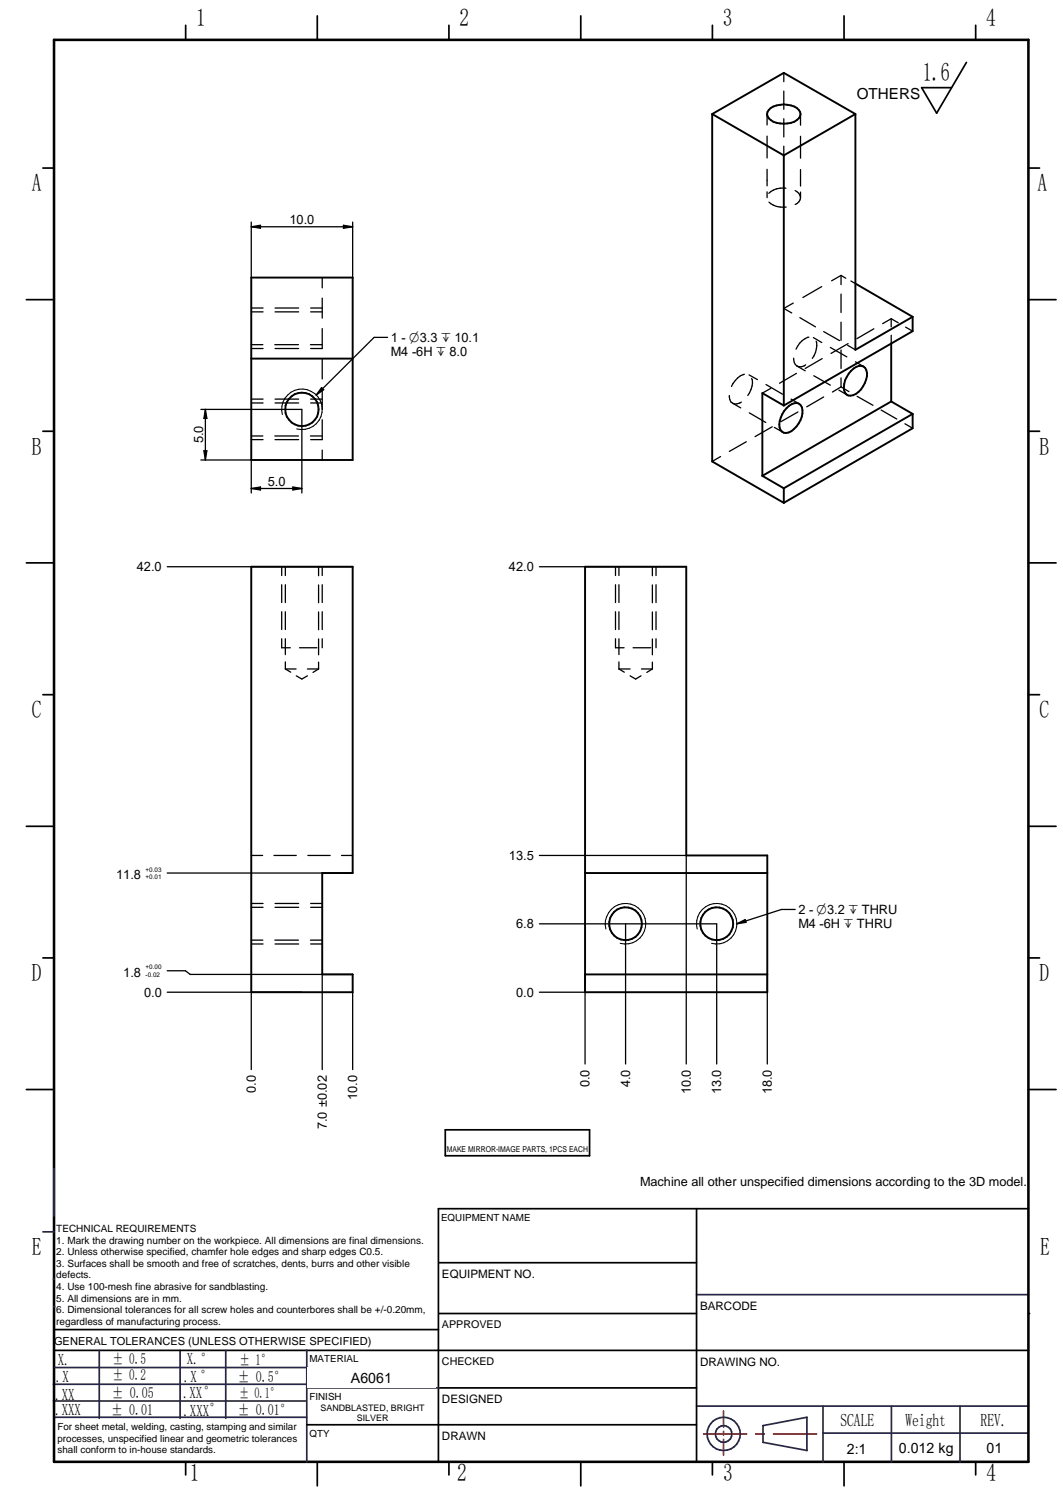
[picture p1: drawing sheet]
<svg xmlns="http://www.w3.org/2000/svg" width="210mm" height="297mm" viewBox="0 0 210 297" stroke-linecap="round" stroke-linejoin="round" font-family="sans-serif">
<g fill="none" stroke="#26264c" stroke-width=".34">
<path d="M8.5 243.3h2.2M10.5 252.6h.2M137.5 255.7h65.6M10.5 276.7h50M10.5 273.4h50M10.8 279.9h49.8M10.8 270.1h50M35.6 266.7v13.4M60.6 266.7v22M60.7 274.1h26M137.5 277.7h65.6M162.5 277.7v11"/>
<path d="M176 277.7v11M189.6 277.7v11M150.7 281.6l8.6-1.7v6.6l-8.6-1.6zM162.5 283h40.5"/>
</g>
<g fill="none" stroke="#000" stroke-width=".34">
<path d="M36.7 5v2.9M88.6 5v2.9M140.7 5v2.9M192.7 5v2.9M8.5 33.2h2.2M203.1 33.2h2.2M5.2 59.2h5.5M203.1 59.2h5.4M8.5 85.2h2.2M203.1 85.2h2.2M5.2 111.2h5.5M203.1 111.2h5.4"/>
<path d="M8.5 137.2h2.2M203.1 137.2h2.2M5.2 163.2h5.5M203.1 163.2h5.4M8.5 189.2h2.2M203.1 189.2h2.2M5.2 215.2h5.5M203.1 215.2h5.4M86.6 238.7v50M10.7 266.7h192.4M10.7 262.6h75.9M86.7 274.1h50.8"/>
<path d="M36.7 288.7v2.6M62.7 288.7v4.8M88.6 288.7v2.6M114.7 288.7v4.8M140.7 288.7v2.6M166.7 288.7v4.8M192.7 288.7v2.6"/>
</g>
<path d="M10.7 7.9h192.4v280.8h-192.4z" fill="none" stroke="#000" stroke-width=".51"/>
<path d="M142.9 278.7v3.2M138.9 283.2h8.5M142.9 282.7v.7M142.9 284.3v3.1M149.2 283.2h1.7M152.7 283.2h8.5" fill="none" stroke="#f00" stroke-width=".34"/>
<circle cx="10.6" cy="258.1" r=".17" fill="#26264c"/>
<g fill="none" stroke="#26264c" stroke-width=".34">
<path d="M10.7 230.8v9.4M19.6 266.7v13.4M44.6 266.7v13.4M60.5 266.7h.1"/>
<circle cx="142.9" cy="283.2" r="3.3"/>
<circle cx="142.9" cy="283.2" r="1.63"/>
</g>
<path d="M190.8 12.3l-5.8 10.1-3-5.1h5.9M86.6 238.7h116.5M86.7 259.4h50.8M86.7 249.4h50.8M86.6 281.4h50.9" fill="none" stroke="#000" stroke-width=".34"/>
<circle cx="203.1" cy="259.4" r=".17" fill="#000"/>
<g fill="#fff">
<path d="M137.9 271.4h64.4v6.1h-64.4z"/>
<path d="M189.9 283.9h13v4h-13z"/>
<path d="M86.9 254.9h50.2v4h-50.2z"/>
<path d="M60.7 270h25.3v4h-25.3z"/>
<path d="M87 244.3h50v4h-50z"/>
<path d="M60.8 277.1h25.2v4h-25.2z"/>
<path d="M176.4 284.1h13v4h-13z"/>
<path d="M162.7 284.1h13v4h-13z"/>
<path d="M137.9 260.4h64.5v6h-64.5z"/>
</g>
<path d="M62.7 3.1v4.8M114.7 3.1v4.8M166.7 3.1v4.8M137.5 238.7v50M60.6 281.4h26" fill="none" stroke="#000" stroke-width=".34"/>
<path d="M101.6 283.2h25.3v4h-25.3z" fill="#fff"/>
<g fill="none" stroke="#000" stroke-width=".38">
<path d="M140.6 22.5l14.2 8.2M140.6 22.5v68.6l14.2 8.2M140.6 22.5l14.2-8.1 14.1 8.1M152.2 21.3a4.7 4.7 0 0 1 5.5 .4 1.25 1.25 0 0 1-.3 2 5 5 0 0 1-5.2 0 1.34 1.34 0 0 1 0-2.4zM154.8 30.7v49.4M168.9 22.5v46.6l11.3-6.5M168.9 22.5l-14.1 8.2M49.6 54.8h20v36h-20zM168.9 56l11.3 6.6M49.6 70.8h20M168.1 73.2a2.24 2.24 0 0 1 2.4-.8 2.54 2.54 0 0 1 .3 3.2 3.8 3.8 0 0 1-2.9 2.5 1.59 1.59 0 0 1-1.2-2.3 5.4 5.4 0 0 1 1.4-2.6zM176 79.3l4.2 2.4"/>
<path d="M176 67.9v11.4M176 79.3l-25.5 14.7M180.2 62.6v2.8l-25.4 14.7M150.5 94l4.3 2.4M154.2 82.5a2.16 2.16 0 0 0 .6 3 2.98 2.98 0 0 0 2.9-1.8 3.3 3.3 0 0 0 .4-3.6 1.25 1.25 0 0 0-1.7-.3 4.8 4.8 0 0 0-2.2 2.7M154.8 96.4v2.9M154.8 80.1l-4.3-2.5v16.4M180.2 81.7l-25.4 14.7M180.2 81.7v2.9l-25.4 14.7M49.6 111.9h20v60.5h-6v20h6v3.6h-20zM115.5 111.9h20v57.1h16v27h-36zM115.5 172.4h36"/>
<path d="M115.5 192.4h36"/>
<circle cx="59.6" cy="80.8" r="3.3"/>
<circle cx="123.5" cy="182.4" r="3.2"/>
<circle cx="141.5" cy="182.4" r="3.2"/>
</g>
<g fill="none" stroke="#000" stroke-width=".25">
<path d="M154.8 14.4v1.7M154.8 18v3.6M151.5 22.5v2.2M151.5 26.9v4.3M151.5 33.4v3.3M151.5 37.9v1.1M151.8 39.9a4 4 0 0 0 3.4 1M154.8 23.5v3.6M154.8 28.9v1.8M155.2 37.2a4 4 0 0 0-3.4 1M157 37.6a1.71 1.71 0 0 1 1.1 1.4M158.1 22.5v2.2"/>
<path d="M158.1 26.9v4.3M158.1 33.5v3.2M158.1 37.9v1.1M158.1 39a1.58 1.58 0 0 1-1.1 1.4M63.6 54.8v2.1M63.6 58.9v3.9M156.6 59.9l-1.8 1 1.5 .9M162.3 56.6l-3.8 2.2M166.1 54.4l-1.9 1.1M166.1 54.4l.9 .5M166.1 54.4v1.8M166.1 58.1v3.6"/>
<path d="M168 55.5l.9 .5M49.6 68.1h2.3M49.6 61.6h2.3M49.6 79.6h2.3M49.6 68.8h2.3M49.6 60.8h2.3M49.6 78.8h2.3M54.3 68.1h4.6M54.3 61.6h4.7M54.3 79.6h4.7M54.3 68.8h4.7M54.3 60.8h4.7"/>
<path d="M54.3 78.8h4.7M61.3 68.1h2.3M61.3 61.6h2.3M61.3 79.6h2.3M61.3 60.8h2.3M61.3 78.8h2.3M63.6 64.9v3.9h-2.3M63.6 70.9v3.9M63.6 76.9v4M144 78.1a1.58 1.58 0 0 0 .7 1.5M144.7 79.6l1.6 1M146.4 79.4a1.75 1.75 0 0 1-1.7 .2"/>
<path d="M147 73.9a4.1 4.1 0 0 0-2.6 2.4M147.9 74l1.7 1M148.4 74.8a3.7 3.7 0 0 1-.7 3.3M151.3 75.9l3.2 2M152.2 76.7l-1.7 .9M156.2 78.8l1.6 1M156.7 70.7a1.77 1.77 0 0 0 .7 1.6M157.3 73.7l-3.4 2M157.4 72.3l1.6 .9M157.9 62.7l3.1 1.9M159.1 72.1a1.55 1.55 0 0 1-1.7 .2M159.7 66.6a3.9 3.9 0 0 0-2.5 2.4"/>
<path d="M160.6 66.7l1.7 .9M160.7 74.2l3.3 1.9M161.2 67.4a4.2 4.2 0 0 1-.8 3.4M162.3 70.8l-3.3 2M162.6 65.5l3.2 1.8M162.6 78.4l-3.3 1.9M164 68.6l3.2 1.9M165.7 77l1.6 1M166.1 76.4l1.5 .9M166.1 76.4l-1.7 1M166.1 63.6v3.6M166.1 69.1v3.7"/>
<path d="M166.1 74.6v1.8M167.4 68.2l1.5 .9M167.5 67.9l-3.4 1.9M168.9 71.5l1.6 .9M169.2 78.3l3.2 1.8M172.6 64.9l-3.4 2M176 62.9v1.7M176 66.2v1.7M176 62.9l-1.7 1M176 62.9l1.4 .9M178.8 64.6l1.4 .8M49.6 86.1h2.3"/>
<path d="M49.6 86.8h2.3M54.3 86.1h4.6M54.3 86.8h4.7M61.3 86.1h2.3M63.6 82.9v3.9h-2.3M63.6 88.9v1.9M142.3 90.2l-1.7 .9M147.4 87.2l-3.4 2M148 81.5l3.2 1.9M152.5 84.3l-3.4 1.9M152.9 84.4l1.7 .9M157.6 81.4l-3.4 1.9"/>
<path d="M174 81l3.1 1.8M178.7 83.7l1.5 .9M55.6 111.9v1.8M55.6 115.5v3.5M56.3 111.9v1.8M56.3 115.5v3.5M62.9 111.9v1.8M62.9 115.5v3.5M63.6 111.9v1.8M63.6 115.5v3.5M121.5 111.9v1.8M121.5 115.5v3.5"/>
<path d="M122.2 111.9v1.8M122.2 115.5v3.5M128.8 111.9v1.8M128.8 115.5v3.5M129.5 111.9v1.8M129.5 115.5v3.5M55.6 120.8v3.5M55.6 126.2v1.7h1.7M56.3 130.7v1.4M56.3 120.8v3.5M56.3 126.2v3.1M56.3 132.1l1.1 .7"/>
<path d="M56.3 132.1h2.2M59.1 127.9h3.5M60.7 133.5l-1.1 .6-1.1-.6M60.7 132.1h2.2M62.9 130.8v1.3M62.9 132.1l-1.1 .7M62.9 120.9v3.5M62.9 126.2v3.1M63.6 120.8v3.5M63.6 126.2v1.7M121.5 126.2v1.7h1.7M121.5 120.8v3.5"/>
<path d="M122.2 130.7v1.4M122.2 132.1h2.2M122.2 120.8v3.5M122.2 126.2v3.1M122.2 132.1l1.1 .7M125 127.9h3.5M126.6 133.5l-1.1 .6-1.1-.6M126.7 132.1h2.1M128.8 130.8v1.3M128.8 132.1l-1.1 .7M128.8 120.9v3.5M128.8 126.2v3.1"/>
<path d="M129.5 120.8v3.5M129.5 126.2v1.7M49.6 178.4h2.3M49.6 169h2.3M49.6 179.2h2.3M54.1 169h4.4M54.3 178.4h4.7M54.3 179.2h4.7M60.8 169h4.4M61.3 178.4h2.3M61.3 179.2h2.3M67.4 169h2.2"/>
<path d="M33 196h26.6M49.6 186.4h2.3M49.6 185.7h2.3M54.3 185.7h4.6M54.3 186.4h4.7M61.3 185.7h2.3M61.3 186.4h2.3"/>
</g>
<path d="M55.8 81.9a4 4 0 0 1 3.5-5.1 4 4 0 0 1 4.3 4.4 4 4 0 0 1-5 3.5M119.6 183.5a4 4 0 0 1 3.6-5.1 4 4 0 0 1 4.3 4.4 4 4 0 0 1-5 3.5M137.7 183.5a4 4 0 0 1 3.5-5 4 4 0 0 1 4.3 4.3 4 4 0 0 1-5 3.5" fill="none" stroke="#000" stroke-width=".21"/>
<path d="M27.8 194.7h4.8v2.4h-4.8z" fill="#fff"/>
<path d="M37.5 192.4h32.1" fill="none" stroke="#000" stroke-width=".25"/>
<path d="M23.7 190.2h8.9v3h-8.9z" fill="#fff"/>
<path d="M33 172.4h36.6M33 191.7h3.6l.9 .7" fill="none" stroke="#000" stroke-width=".25"/>
<path d="M22.3 170.9h10.3v3h-10.3z" fill="#fff"/>
<path d="M33 111.9h36.6" fill="none" stroke="#000" stroke-width=".25"/>
<path d="M26.4 110.7h6.2v2.5h-6.2z" fill="#fff"/>
<path d="M49.6 196v15.2" fill="none" stroke="#000" stroke-width=".25"/>
<path d="M48.4 211.7h2.4v4.8h-2.4z" fill="#fff"/>
<path d="M63.6 192.4v18.8" fill="none" stroke="#000" stroke-width=".25"/>
<path d="M62.4 211.7h2.5v12h-2.5z" fill="#fff"/>
<path d="M69.6 196v15.2" fill="none" stroke="#000" stroke-width=".25"/>
<path d="M68.4 211.7h2.4v6.2h-2.4z" fill="#fff"/>
<path d="M115.5 192.4v17.7" fill="none" stroke="#000" stroke-width=".25"/>
<path d="M114.3 210.6h2.4v4.7h-2.4z" fill="#fff"/>
<path d="M123.5 182.5v27.6" fill="none" stroke="#000" stroke-width=".25"/>
<path d="M122.3 210.6h2.4v4.7h-2.4z" fill="#fff"/>
<path d="M135.5 169v41.1" fill="none" stroke="#000" stroke-width=".25"/>
<path d="M134.3 210.6h2.4v6.2h-2.4z" fill="#fff"/>
<path d="M141.5 182.5v27.6" fill="none" stroke="#000" stroke-width=".25"/>
<path d="M140.3 210.6h2.4v6.2h-2.4z" fill="#fff"/>
<path d="M151.5 192.4v17.7" fill="none" stroke="#000" stroke-width=".25"/>
<path d="M150.3 210.6h2.4v6.2h-2.4z" fill="#fff"/>
<path d="M106.5 196h9" fill="none" stroke="#000" stroke-width=".25"/>
<path d="M101.3 194.7h4.7v2.4h-4.7z" fill="#fff"/>
<path d="M106.5 182.5h35" fill="none" stroke="#000" stroke-width=".25"/>
<path d="M101.3 181.2h4.7v2.4h-4.7z" fill="#fff"/>
<path d="M106.5 169h29" fill="none" stroke="#000" stroke-width=".25"/>
<path d="M99.9 167.7h6.1v2.4h-6.1z" fill="#fff"/>
<path d="M106.5 111.9h29" fill="none" stroke="#000" stroke-width=".25"/>
<path d="M99.9 110.7h6.1v2.5h-6.1z" fill="#fff"/>
<path d="M49.6 90.8v6.6M59.6 80.9v16.5" fill="none" stroke="#000" stroke-width=".25"/>
<path d="M52.2 93.9h4.8v2.5h-4.8z" fill="#fff"/>
<path d="M39.7 80.9h19.9M39.7 90.8h9.9M49.6 96.5h10M49.6 96.5l1.8-.3v.6zM57.8 96.2l1.8 .3-1.8 .3z" fill="none" stroke="#000" stroke-width=".25"/>
<path d="M49.6 96.5l1.8-.3v.6zM57.8 96.2l1.8 .3-1.8 .3z" fill="#000"/>
<path d="M38 83.4h2.4v4.8h-2.4z" fill="#fff"/>
<path d="M40.3 89h.6l-.3 1.8zM40.6 80.9v9.9M40.6 80.9l.3 1.7h-.6z" fill="none" stroke="#000" stroke-width=".25"/>
<path d="M40.3 89h.6l-.3 1.8zM40.6 80.9l.3 1.7h-.6z" fill="#000"/>
<path d="M76.5 64.8h19.5v6.3h-19.5z" fill="#fff"/>
<path d="M49.6 43.9v10.9M69.6 43.9v10.9M63.5 76.5l.4 .5-1.5 1zM76.5 66.6h-2.6l-11.5 11.4" fill="none" stroke="#000" stroke-width=".25"/>
<path d="M63.5 76.5l.4 .5-1.5 1z" fill="#000"/>
<path d="M56.5 42.2h6.2v2.4h-6.2z" fill="#fff"/>
<path d="M49.6 44.8h20M49.6 44.8l1.8-.3v.6zM67.8 44.5l1.8 .3-1.8 .3z" fill="none" stroke="#000" stroke-width=".25"/>
<path d="M49.6 44.8l1.8-.3v.6zM67.8 44.5l1.8 .3-1.8 .3z" fill="#000"/>
<path d="M157 177.8h24.5v6.3h-24.5z" fill="#fff"/>
<path d="M157 179.6h-2.7l-8.8 2.9M145.5 182.5l1.7-.9 .1 .6z" fill="none" stroke="#000" stroke-width=".25"/>
<path d="M145.5 182.5l1.7-.9 .1 .6z" fill="#000"/>
<path d="M87.9 223.1h28.5v5.2h-28.5z" fill="none" stroke="#000" stroke-width=".34"/>
<text font-size="5.1" x="182.2" y="16">1.6</text>
<g font-size="4.9">
<text x="38.7" y="5.2">1</text>
<text x="90.8" y="5.2">2</text>
<text x="142.7" y="5.2">3</text>
<text x="194.7" y="5.2">4</text>
<text x="6.3" y="37.8">A</text>
<text x="204.9" y="37.8">A</text>
<text x="6.3" y="89.8">B</text>
<text x="205.2" y="89.8">B</text>
<text x="6.3" y="141.8">C</text>
<text x="205.2" y="141.8">C</text>
<text x="6.3" y="193.8">D</text>
<text x="205.2" y="193.8">D</text>
<text x="6.3" y="247.9">E</text>
<text x="205.4" y="247.9">E</text>
<text x="37.5" y="292.5">1</text>
<text x="90.3" y="292.5">2</text>
<text x="142.8" y="292.5">3</text>
<text x="194.8" y="292.5">4</text>
</g>
<g font-size="3.6">
<text x="165.9" y="281.6">SCALE</text>
<text x="178.8" y="281.6">Weight</text>
<text x="193.6" y="281.6">REV.</text>
</g>
<g font-size="3.3">
<text x="11.4" y="269.7">X.</text>
<text x="36.9" y="269.4">X.°</text>
<text x="11" y="272.9">.X</text>
<text x="36.3" y="273">.X °</text>
<text x="10.9" y="276.4">.XX</text>
<text x="10.9" y="279.5">.XXX</text>
<text x="36.2" y="276">.XX°</text>
<text x="36.2" y="279.7">.XXX°</text>
</g>
<g font-size="3">
<text x="169.2" y="19.6">OTHERS</text>
<text x="22.2" y="269.3">± 0.5</text>
<text x="47.3" y="269.5">± 1°</text>
<text x="22.2" y="272.5">± 0.2</text>
<text x="47" y="273">± 0.5°</text>
<text x="22" y="279.4">± 0.01</text>
<text x="22.1" y="276.2">± 0.05</text>
<text x="46.9" y="279.4">± 0.01°</text>
</g>
<text font-size="2.9" x="47.2" y="276.2">± 0.1°</text>
<g font-size="2.8">
<text x="69.3" y="273">A6061</text>
<text x="167.2" y="287.1">2:1</text>
<text x="177.5" y="287.1">0.012 kg</text>
<text x="194.8" y="286.9">01</text>
</g>
<g font-size="2.5">
<text x="57.1" y="44.3">10.0</text>
<text x="77.2" y="70.2">M4 -6H ` 8.0</text>
<text x="77.2" y="67.5">1 - O3.3 ` 10.1</text>
<text x="40.1" y="87.6" transform="rotate(-90 40.1 87.6)">5.0</text>
<text x="52.9" y="96">5.0</text>
<text x="27" y="112.8">42.0</text>
<text x="100.5" y="112.8">42.0</text>
<text x="22.9" y="173.6">11.8</text>
<text x="100.5" y="169.8">13.5</text>
<text x="101.9" y="183.3">6.8</text>
<text x="157.6" y="183.2">M4 -6H ` THRU</text>
<text x="157.6" y="180.5">2 - O3.2 ` THRU</text>
<text x="24.3" y="192.9">1.8</text>
<text x="28.4" y="196.8">0.0</text>
<text x="101.9" y="196.8">0.0</text>
<text x="50.5" y="215.9" transform="rotate(-90 50.5 215.9)">0.0</text>
<text x="116.4" y="214.8" transform="rotate(-90 116.4 214.8)">0.0</text>
<text x="124.4" y="214.8" transform="rotate(-90 124.4 214.8)">4.0</text>
<text x="70.5" y="217.3" transform="rotate(-90 70.5 217.3)">10.0</text>
<text x="136.4" y="216.2" transform="rotate(-90 136.4 216.2)">10.0</text>
<text x="142.4" y="216.2" transform="rotate(-90 142.4 216.2)">13.0</text>
<text x="152.4" y="216.2" transform="rotate(-90 152.4 216.2)">18.0</text>
<text x="64.5" y="223.1" transform="rotate(-90 64.5 223.1)">7.0 ±0.02</text>
<text x="126.4" y="234.2">Machine all other unspecified dimensions according to the 3D model.</text>
</g>
<g font-size="2.3">
<text x="87.3" y="252.4">EQUIPMENT NO.</text>
<text x="138.2" y="258.7">BARCODE</text>
<text x="138.2" y="269.7">DRAWING NO.</text>
<text x="87.3" y="277.1">DESIGNED</text>
<text x="87.3" y="284.4">DRAWN</text>
</g>
<text font-size="2.2" x="10.7" y="265.6">GENERAL TOLERANCES (UNLESS OTHERWISE SPECIFIED)</text>
<g font-size="2.1">
<text x="87.3" y="262.3">APPROVED</text>
<text x="87.3" y="269.5">CHECKED</text>
</g>
<g font-size="2">
<text x="11.1" y="243.3">TECHNICAL REQUIREMENTS</text>
<text x="11.1" y="245.6">1. Mark the drawing number on the workpiece. All dimensions are final dimensions.</text>
<text x="11.1" y="247.9">2. Unless otherwise specified, chamfer hole edges and sharp edges C0.5.</text>
<text x="11.1" y="250.2">3. Surfaces shall be smooth and free of scratches, dents, burrs and other visible</text>
<text x="11.1" y="252.5">defects.</text>
<text x="11.1" y="254.8">4. Use 100-mesh fine abrasive for sandblasting.</text>
<text x="11.1" y="257.1">5. All dimensions are in mm.</text>
<text x="11.1" y="259.4">6. Dimensional tolerances for all screw holes and counterbores shall be +/-0.20mm,</text>
<text x="11.1" y="261.6">regardless of manufacturing process.</text>
</g>
<g font-size="1.9">
<text x="87.1" y="241.1">EQUIPMENT NAME</text>
<text x="61.1" y="269">MATERIAL</text>
<text x="61.1" y="276.4">FINISH</text>
<text x="11.4" y="282.5">For sheet metal, welding, casting, stamping and similar</text>
<text x="11.4" y="284.7">processes, unspecified linear and geometric tolerances</text>
<text x="11.4" y="287">shall conform to in-house standards.</text>
<text x="61.1" y="283.7">QTY</text>
</g>
<g font-size="1.8">
<text x="63.3" y="278.6">SANDBLASTED, BRIGHT</text>
<text x="70.4" y="280.7">SILVER</text>
</g>
<text font-size="1.6" x="88.2" y="227.5">MAKE MIRROR-IMAGE PARTS, 1PCS EACH</text>
<g font-size="1.3">
<text x="28.7" y="172.2">+0.03</text>
<text x="28.7" y="173.6">+0.01</text>
<text x="28.7" y="191.4">+0.00</text>
<text x="28.7" y="192.9">-0.02</text>
</g>
</svg>
